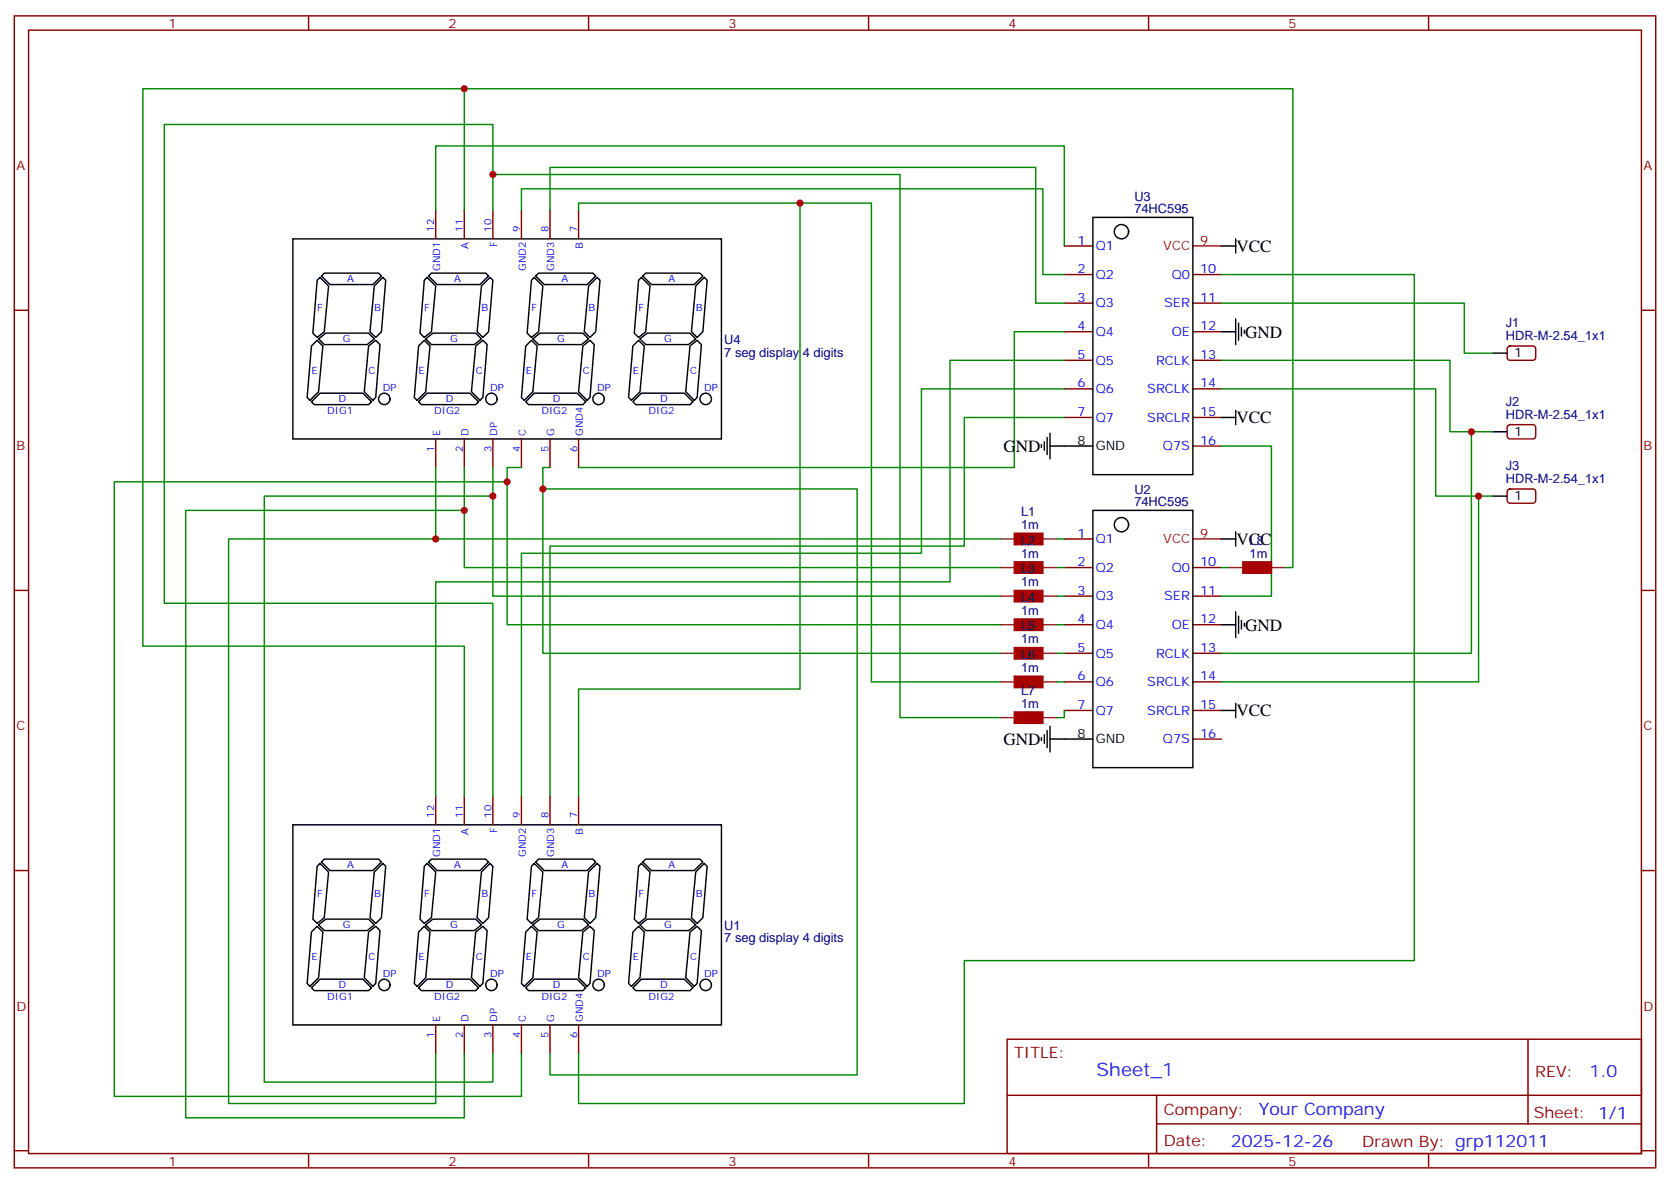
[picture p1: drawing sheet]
<svg xmlns="http://www.w3.org/2000/svg" width="412mm" height="292mm" viewBox="0 0 412 292" stroke-linecap="round" stroke-linejoin="round" font-family="sans-serif">
<g fill="none" stroke="#870000" stroke-width=".35">
<path d="M3.5 3.9h405.4v284.4h-405.4zM7.1 7.4h398.2v277.3h-398.2zM76.2 3.9v3.5M145.3 3.9v3.5M214.5 3.9v3.5M283.6 3.9v3.5M352.8 3.9v3.5M107.6 51.9v7M114.7 51.9v7M121.7 51.9v7M128.8 51.9v7M135.8 51.9v7"/>
<path d="M142.9 51.9v7M3.5 76.6h3.6M262.8 60.7h7.1M262.8 67.8h7.1M262.8 74.8h7.1M294.6 67.8h7M294.6 74.8h7M405.3 76.6h3.6M262.8 81.9h7.1M262.8 88.9h7.1M262.8 96h7.1M294.6 81.9h7"/>
<path d="M294.6 88.9h7M294.6 96h7M372.4 85.6l.5-.2h5.6a.71 .71 0 0 1 .7 .7v2.1a.76 .76 0 0 1-.7 .7h-5.6a.76 .76 0 0 1-.7-.7v-2.1zM107.6 108.3v7.1M114.7 108.3v7.1M121.7 108.3v7.1M128.8 108.3v7.1M135.8 108.3v7.1M142.9 108.3v7.1M262.8 103h7.1M294.6 103h7M294.6 110.1h7"/>
<path d="M372.4 105l.5-.2h5.6a.71 .71 0 0 1 .7 .7v2.1a.76 .76 0 0 1-.7 .7h-5.6a.76 .76 0 0 1-.7-.7v-2.1zM262.8 133h7.1M372.4 120.9l.5-.2h5.6a.71 .71 0 0 1 .7 .7v2.1a.76 .76 0 0 1-.7 .7h-5.6a.76 .76 0 0 1-.7-.7v-2.1zM3.5 145.7h3.6M262.8 140.1h7.1M262.8 147.1h7.1M262.8 154.2h7.1M294.6 140.1h7M294.6 147.1h7M294.6 154.2h7M405.3 145.7h3.6M262.8 161.3h7.1"/>
<path d="M262.8 168.3h7.1M262.8 175.4h7.1M294.6 161.3h7M294.6 168.3h7M294.6 175.4h7M107.6 196.5v7.1M114.7 196.5v7.1M121.7 196.5v7.1M128.8 196.5v7.1M135.8 196.5v7.1M142.9 196.5v7.1M294.6 182.4h7"/>
<path d="M3.5 214.9h3.6M405.3 214.9h3.6M107.6 253v7M114.7 253v7M121.7 253v7M128.8 253v7M135.8 253v7M142.9 253v7M248.7 256.5h156.6v28.2h-156.6zM377.3 256.5v20.9M248.7 270.4h156.5M285.6 277.4h119.6"/>
<path d="M285.6 270.4v14.1M3.5 284h3.6M76.2 284.7v3.6M145.3 284.7v3.6M214.5 284.7v3.6M283.6 284.7v3.6M352.8 284.7v3.6M405.3 284h3.6"/>
</g>
<g fill="none" stroke="#000" stroke-width=".35">
<path d="M72.3 58.9h105.9v49.4h-105.9zM269.9 53.7h24.7v63.5h-24.7zM305.2 58.9v3.6M79 68.5l2.1 2.1-1 11.3-1.8 1.4-1-1.1 1-13zM79.4 68.1l.7-.7h13.4l.7 .7-2.1 2.1h-10.6zM94.5 68.5l.7 .7-1 12.7-1.4 1.4-1.4-1.4 1-11.3zM105.5 68.5l2.1 2.1-1.1 11.3-1.7 1.4-1.1-1.1 1.1-13zM105.8 68.1l.7-.7h13.4l.7 .7-2.1 2.1h-10.6zM118.9 70.6l2.1-2.1 .7 .7-1.1 12.7-1.4 1.4-1.4-1.4zM131.9 68.5l2.2 2.1-1.1 11.3-1.8 1.4-1-1.1 1-13zM132.3 68.1l.7-.7h13.4l.7 .7-2.1 2.1h-10.6zM145.3 70.6l2.2-2.1 .7 .7-1.1 12.7-1.4 1.4-1.4-1.4z"/>
<path d="M158.4 68.5l2.1 2.1-1 11.3-1.8 1.4-1.1-1.1 1.1-13zM158.7 68.1l.8-.7h13.4l.7 .7-2.2 2.1h-10.5zM171.8 70.6l2.1-2.1 .7 .7-1 12.7-1.4 1.4-1.5-1.4zM301.6 60.7h3.6M305.2 78.7v6.4M305.9 79.8v4.2M78.3 84l1.4 1.4-1 11.3-2.1 2.1-.8-.7 1.1-12.7zM78.7 83.6l1.7-1.4h10.6l1.4 1.4-1.7 1.5h-10.6zM79 97h10.6l2.1 2.2-.7 .7h-13.4l-.7-.7zM91 85.4l1.8-1.4 1 1.1-1 13-.7 .7-2.1-2.1zM103.4 99.2l2.1-2.2h10.6l2.1 2.2-.7 .7h-13.4zM103.4 85.4l1.4-1.4 1.4 1.4-1.1 11.3-2.1 2.1-.7-.7z"/>
<path d="M105.1 83.6l1.8-1.4h10.6l1.4 1.4-1.8 1.5h-10.6zM117.5 85.4l1.7-1.4 1.1 1.1-1.1 13-.7 .7-2.1-2.1zM131.2 84l1.4 1.4-1 11.3-2.1 2.1-.7-.7 1-12.7zM131.6 83.6l1.7-1.4h10.6l1.4 1.4-1.7 1.5h-10.6zM131.9 97h10.6l2.1 2.2-.7 .7h-13.4l-.7-.7zM143.9 85.4l1.8-1.4 1.1 1.1-1.1 13-.7 .7-2.1-2.1zM156.3 99.2l2.1-2.2h10.6l2.1 2.2-.7 .7h-13.4zM156.3 85.4l1.4-1.4 1.4 1.4-1.1 11.3-2.1 2.1-.7-.7zM158 83.6l1.8-1.4h10.6l1.4 1.4-1.8 1.5h-10.5zM170.4 85.4l1.8-1.4 1 1.1-1 13-.8 .7-2.1-2.1zM301.6 81.9h3.6M306.6 80.8v2.1"/>
<path d="M307.3 81.5v.7M368.7 87.2h3.5M257.2 109.7v.8M257.9 109v2.2M258.6 108v4.2M259.3 110.1h10.6M259.3 106.9v6.4M301.6 103h3.6M305.2 101.3v3.5M368.7 106.6h3.5M269.9 126h24.7v63.5h-24.7zM301.6 133h3.6"/>
<path d="M305.2 131.3v3.5M368.7 122.4h3.5M301.6 154.2h3.6M305.2 151v6.4M305.9 152.1v4.2M306.6 153.1v2.2M307.3 153.8v.8M259.3 179.2v6.4M301.6 175.4h3.6M305.2 173.6v3.5M257.2 182.1v.7M257.9 181.4v2.1"/>
<path d="M258.6 180.3v4.2M259.3 182.4h10.6M72.3 203.6h105.9v49.4h-105.9zM79 213.1l2.1 2.1-1 11.3-1.8 1.4-1-1 1-13.1zM79.4 212.8l.7-.7h13.4l.7 .7-2.1 2.1h-10.6zM94.5 213.1l.7 .7-1 12.7-1.4 1.4-1.4-1.4 1-11.3zM105.5 213.1l2.1 2.1-1.1 11.3-1.7 1.4-1.1-1 1.1-13.1zM105.8 212.8l.7-.7h13.4l.7 .7-2.1 2.1h-10.6zM121 213.1l.7 .7-1.1 12.7-1.4 1.4-1.4-1.4 1.1-11.3zM131.9 213.1l2.2 2.1-1.1 11.3-1.8 1.4-1-1 1-13.1zM132.3 212.8l.7-.7h13.4l.7 .7-2.1 2.1h-10.6zM147.5 213.1l.7 .7-1.1 12.7-1.4 1.4-1.4-1.4 1-11.3z"/>
<path d="M158.4 213.1l2.1 2.1-1 11.3-1.8 1.4-1.1-1 1.1-13.1zM158.7 212.8l.8-.7h13.4l.7 .7-2.2 2.1h-10.5zM173.9 213.1l.7 .7-1 12.7-1.4 1.4-1.5-1.4 1.1-11.3zM76.9 230l1.4-1.4 1.4 1.4-1 11.3-2.1 2.2-.8-.8zM78.7 228.3l1.7-1.4h10.6l1.4 1.4-1.7 1.4h-10.6zM91 230l1.8-1.4 1 1.1-1 13-.7 .8-2.1-2.2zM103.4 230l1.4-1.4 1.4 1.4-1.1 11.3-2.1 2.2-.7-.8zM105.1 228.3l1.8-1.4h10.6l1.4 1.4-1.8 1.4h-10.6zM117.5 230l1.7-1.4 1.1 1.1-1.1 13-.7 .8-2.1-2.2zM129.8 230l1.4-1.4 1.4 1.4-1 11.3-2.1 2.2-.7-.8zM131.6 228.3l1.7-1.4h10.6l1.4 1.4-1.7 1.4h-10.6zM143.9 230l1.8-1.4 1.1 1.1-1.1 13-.7 .8-2.1-2.2z"/>
<path d="M156.3 230l1.4-1.4 1.4 1.4-1.1 11.3-2.1 2.2-.7-.8zM158 228.3l1.8-1.4h10.6l1.4 1.4-1.8 1.4h-10.5zM170.4 230l1.8-1.4 1 1.1-1 13-.8 .8-2.1-2.2zM76.9 243.8l2.1-2.1h10.6l2.1 2.1-.7 .7h-13.4zM103.4 243.8l2.1-2.1h10.6l2.1 2.1-.7 .7h-13.4zM129.8 243.8l2.1-2.1h10.6l2.1 2.1-.7 .7h-13.4zM156.3 243.8l2.1-2.1h10.6l2.1 2.1-.7 .7h-13.4z"/>
<circle cx="276.9" cy="57.2" r="1.76"/>
<circle cx="94.9" cy="98.5" r="1.41"/>
<circle cx="121.4" cy="98.5" r="1.41"/>
<circle cx="147.8" cy="98.5" r="1.41"/>
<circle cx="174.3" cy="98.5" r="1.41"/>
<circle cx="276.9" cy="129.5" r="1.76"/>
<circle cx="94.9" cy="243.1" r="1.41"/>
<circle cx="121.4" cy="243.1" r="1.41"/>
<circle cx="147.8" cy="243.1" r="1.41"/>
<circle cx="174.3" cy="243.1" r="1.41"/>
</g>
<path d="M294.6 60.7h7M294.6 133h7" fill="none" stroke="#f00" stroke-width=".35"/>
<g fill="none" stroke="#008700" stroke-width=".35">
<path d="M114.7 21.9h-79.4v137.6h79.4v37M107.6 51.9v-15.9h155.2v24.7M114.7 51.9v-30h204.6v118.2h-1.8M121.7 43.1v-12.4h-81.1v118.2h81.1v47.6M121.7 51.9v-8.8h100.5v134h24.7M128.8 51.9v-5.3h128.7v21.2h5.3M135.8 51.9v-10.6h120v33.5h7M142.9 51.9v-1.8h72.3v118.2h31.7M197.6 50.1v120h-54.7v26.4M301.6 67.8h47.6v169.3h-111.1v35.3h-95.2v-12.4M301.6 74.8h60v12.4h7.1M262.8 81.9h-12.3v33.5h-107.6"/>
<path d="M262.8 88.9h-28.2v54.7h-127v52.9M262.8 96h-35.3v40.6h-98.7v59.9M301.6 88.9h56.5v17.7h10.6M301.6 96h52.9v26.4h14.2M107.6 115.4v17.6h139.3M114.7 115.4v24.7h132.2M121.7 115.4v31.7h125.2M125.2 118.9h-97v151.7h100.6v-10.6M128.8 115.4h-3.6v38.8h121.7M135.8 115.4h-1.7v45.9h112.8M262.8 103h-24.7v31.8h-102.3v61.7M301.6 110.1h12.4v37h-12.4"/>
<path d="M363.4 106.6v54.7h-61.8M107.6 133h-51.2v139.4h51.2v-12.4M114.7 126h-68.8v149.9h68.8v-15.9M121.7 122.4h-56.4v144.7h56.4v-7.1M134.1 120.7h77.6v144.6h-75.9v-5.3M261.1 133h1.7M365.1 122.4v45.9h-63.5M261.1 140.1h1.7M261.1 147.1h1.7M261.1 154.2h1.7M301.6 140.1h1.8M261.1 161.3h1.7"/>
<path d="M261.1 168.3h1.7M262.8 175.4v1.7h-1.7"/>
</g>
<g fill="none" stroke="#8c2424" stroke-width=".35">
<path d="M246.9 133h3.6M257.5 133h3.6M246.9 140.1h3.6M246.9 147.1h3.6M246.9 154.2h3.6M257.5 140.1h3.6M257.5 147.1h3.6M257.5 154.2h3.6M303.4 140.1h3.5M314 140.1h3.5M246.9 161.3h3.6M246.9 168.3h3.6"/>
<path d="M246.9 177.1h3.6M257.5 161.3h3.6M257.5 168.3h3.6M257.5 177.1h3.6"/>
</g>
<g fill="#a10000" stroke="#a10000" stroke-width=".35">
<path d="M250.5 131.6h7v2.8h-7z"/>
<path d="M250.5 138.7h7v2.8h-7z"/>
<path d="M250.5 145.7h7v2.9h-7z"/>
<path d="M250.5 152.8h7v2.8h-7z"/>
<path d="M250.5 159.8h7v2.9h-7z"/>
<path d="M250.5 166.9h7v2.8h-7z"/>
<path d="M250.5 175.7h7v2.8h-7z"/>
<path d="M306.9 138.7h7.1v2.8h-7.1z"/>
</g>
<g fill="#c00">
<circle cx="107.6" cy="133" r=".88"/>
<circle cx="114.7" cy="126" r=".88"/>
<circle cx="121.7" cy="122.4" r=".88"/>
<circle cx="125.2" cy="118.9" r=".88"/>
<circle cx="134.1" cy="120.7" r=".88"/>
<circle cx="197.6" cy="50.1" r=".88"/>
<circle cx="121.7" cy="43.1" r=".88"/>
<circle cx="114.7" cy="21.9" r=".88"/>
<circle cx="363.4" cy="106.6" r=".88"/>
<circle cx="365.1" cy="122.4" r=".88"/>
</g>
<text font-size="4.6" fill="#00f" x="270.8" y="265.5">Sheet_1</text>
<g font-size="4.2">
<text x="305.3" y="62.2">VCC</text>
<text x="307.4" y="83.4">GND</text>
<text x="305.3" y="104.5">VCC</text>
<text x="247.8" y="111.6">GND</text>
<text x="305.3" y="134.5">VCC</text>
<text x="307.4" y="155.7">GND</text>
<text x="305.3" y="176.8">VCC</text>
<text x="247.8" y="183.9">GND</text>
</g>
<g font-size="4.2" fill="#00f">
<text x="392.5" y="265.8">1.0</text>
<text x="310.9" y="275.3">Your Company</text>
<text x="304" y="283.1">2025-12-26</text>
</g>
<g font-size="3.9" fill="#800">
<text x="250.5" y="261.1">TITLE:</text>
<text x="379.1" y="265.8">REV:</text>
<text x="287.4" y="275.3">Company:</text>
<text x="378.7" y="275.9">Sheet: 1/1</text>
<text x="287.4" y="283">Date:</text>
<text x="336.4" y="283.1">Drawn By: grp112011</text>
</g>
<g font-size="3.2" fill="#800">
<text x="41.6" y="6.9">1</text>
<text x="110.8" y="6.9">2</text>
<text x="179.9" y="6.9">3</text>
<text x="249.1" y="6.9">4</text>
<text x="318.2" y="6.9">5</text>
<text x="4.1" y="42">A</text>
<text x="405.9" y="42">A</text>
<text x="4.1" y="111.2">B</text>
<text x="405.9" y="111.2">B</text>
<text x="4.1" y="180.3">C</text>
<text x="405.9" y="180.3">C</text>
<text x="4.1" y="249.4">D</text>
<text x="405.9" y="249.4">D</text>
<text x="41.6" y="287.7">1</text>
<text x="110.8" y="287.7">2</text>
<text x="179.9" y="287.7">3</text>
<text x="249.1" y="287.7">4</text>
<text x="318.2" y="287.7">5</text>
</g>
<g font-size="3.2" fill="#000080">
<text x="280.1" y="52.6">74HC595</text>
<text x="280.1" y="49.5">U3</text>
<text x="371.9" y="83.9">HDR-M-2.54_1x1</text>
<text x="371.9" y="80.8">J1</text>
<text x="178.9" y="88">7 seg display 4 digits</text>
<text x="178.9" y="84.8">U4</text>
<text x="371.9" y="100.2">J2</text>
<text x="371.9" y="103.3">HDR-M-2.54_1x1</text>
<text x="371.9" y="119.2">HDR-M-2.54_1x1</text>
<text x="371.9" y="116">J3</text>
<text x="280.1" y="124.9">74HC595</text>
<text x="280.1" y="121.8">U2</text>
<text x="252.1" y="130.6">1m</text>
<text x="252.1" y="127.3">L1</text>
<text x="252.1" y="137.6">1m</text>
<text x="252.1" y="134.4">L2</text>
<text x="308.6" y="137.6">1m</text>
<text x="308.6" y="134.4">L8</text>
<text x="252.1" y="141.5">L3</text>
<text x="252.1" y="144.7">1m</text>
<text x="252.1" y="148.5">L4</text>
<text x="252.1" y="151.7">1m</text>
<text x="252.1" y="155.6">L5</text>
<text x="252.1" y="158.8">1m</text>
<text x="252.1" y="165.8">1m</text>
<text x="252.1" y="162.6">L6</text>
<text x="252.1" y="171.4">L7</text>
<text x="252.1" y="174.7">1m</text>
<text x="178.9" y="232.6">7 seg display 4 digits</text>
<text x="178.9" y="229.4">U1</text>
</g>
<g font-size="3.2" fill="#00f">
<text x="266.1" y="60.4">1</text>
<text x="270.6" y="61.8">Q1</text>
<text x="266.1" y="67.4">2</text>
<text x="270.6" y="68.8">Q2</text>
<text x="289.3" y="68.8">Q0</text>
<text x="296.3" y="67.4">10</text>
<text x="266.1" y="74.5">3</text>
<text x="270.6" y="75.9">Q3</text>
<text x="287.5" y="75.9">SER</text>
<text x="296.3" y="74.5">11</text>
<text x="266.1" y="81.5">4</text>
<text x="270.6" y="82.9">Q4</text>
<text x="289.4" y="82.9">OE</text>
<text x="296.3" y="81.5">12</text>
<text x="266.1" y="88.6">5</text>
<text x="270.6" y="90">Q5</text>
<text x="285.5" y="90">RCLK</text>
<text x="296.3" y="88.6">13</text>
<text x="266.1" y="95.6">6</text>
<text x="296.3" y="95.6">14</text>
<text x="270.6" y="97">Q6</text>
<text x="283.3" y="97">SRCLK</text>
<text x="266.1" y="102.7">7</text>
<text x="270.6" y="104.1">Q7</text>
<text x="283.3" y="104.1">SRCLR</text>
<text x="296.3" y="102.7">15</text>
<text x="287.2" y="111.2">Q7S</text>
<text x="296.3" y="109.7">16</text>
<text x="266.1" y="132.7">1</text>
<text x="270.6" y="134.1">Q1</text>
<text x="266.1" y="139.7">2</text>
<text x="270.6" y="141.1">Q2</text>
<text x="289.3" y="141.1">Q0</text>
<text x="296.3" y="139.7">10</text>
<text x="266.1" y="146.8">3</text>
<text x="270.6" y="148.2">Q3</text>
<text x="287.5" y="148.2">SER</text>
<text x="296.3" y="146.8">11</text>
<text x="266.1" y="153.8">4</text>
<text x="270.6" y="155.3">Q4</text>
<text x="289.4" y="155.3">OE</text>
<text x="296.3" y="153.8">12</text>
<text x="266.1" y="160.9">5</text>
<text x="296.3" y="160.9">13</text>
<text x="266.1" y="168">6</text>
<text x="270.6" y="162.3">Q5</text>
<text x="285.5" y="162.3">RCLK</text>
<text x="296.3" y="168">14</text>
<text x="270.6" y="169.4">Q6</text>
<text x="283.3" y="169.4">SRCLK</text>
<text x="266.1" y="175">7</text>
<text x="270.6" y="176.4">Q7</text>
<text x="283.3" y="176.4">SRCLR</text>
<text x="296.3" y="175">15</text>
<text x="287.2" y="183.5">Q7S</text>
<text x="296.3" y="182.1">16</text>
</g>
<g font-size="3.2" fill="#f00">
<text x="287.3" y="61.8">VCC</text>
<text x="296.3" y="60.4">9</text>
<text x="287.3" y="134.1">VCC</text>
<text x="296.3" y="132.7">9</text>
</g>
<g font-size="3.2">
<text x="373.9" y="88.2">1</text>
<text x="373.9" y="107.6">1</text>
<text x="266.1" y="109.7">8</text>
<text x="270.6" y="111.2">GND</text>
<text x="373.9" y="123.5">1</text>
<text x="266.1" y="182.1">8</text>
<text x="270.6" y="183.5">GND</text>
</g>
<g font-size="2.5" fill="#00f">
<text x="107.2" y="57.2" transform="rotate(-90 107.2 57.2)">12</text>
<text x="114.3" y="57.2" transform="rotate(-90 114.3 57.2)">11</text>
<text x="121.4" y="57.2" transform="rotate(-90 121.4 57.2)">10</text>
<text x="128.4" y="57.2" transform="rotate(-90 128.4 57.2)">9</text>
<text x="135.5" y="57.2" transform="rotate(-90 135.5 57.2)">8</text>
<text x="142.5" y="57.2" transform="rotate(-90 142.5 57.2)">7</text>
<text x="115.7" y="61.3" transform="rotate(-90 115.7 61.3)">A</text>
<text x="122.8" y="61.1" transform="rotate(-90 122.8 61.1)">F</text>
<text x="143.9" y="61.3" transform="rotate(-90 143.9 61.3)">B</text>
<text x="85.7" y="69.7">A</text>
<text x="108.7" y="66.9" transform="rotate(-90 108.7 66.9)">GND1</text>
<text x="112.2" y="69.7">A</text>
<text x="129.8" y="66.9" transform="rotate(-90 129.8 66.9)">GND2</text>
<text x="136.9" y="66.9" transform="rotate(-90 136.9 66.9)">GND3</text>
<text x="138.6" y="69.7">A</text>
<text x="165.1" y="69.7">A</text>
<text x="78.3" y="76.7">F</text>
<text x="92.4" y="76.7">B</text>
<text x="104.8" y="76.7">F</text>
<text x="118.9" y="76.7">B</text>
<text x="131.2" y="76.7">F</text>
<text x="145.3" y="76.7">B</text>
<text x="157.7" y="76.7">F</text>
<text x="171.8" y="76.7">B</text>
<text x="84.7" y="84.5">G</text>
<text x="111.1" y="84.5">G</text>
<text x="137.6" y="84.5">G</text>
<text x="164" y="84.5">G</text>
<text x="76.9" y="92.2">E</text>
<text x="91" y="92.3">C</text>
<text x="103.4" y="92.2">E</text>
<text x="117.5" y="92.3">C</text>
<text x="129.8" y="92.2">E</text>
<text x="143.9" y="92.2">C</text>
<text x="156.3" y="92.3">E</text>
<text x="170.4" y="92.3">C</text>
<text x="83.6" y="99.3">D</text>
<text x="94.5" y="96.5">DP</text>
<text x="110.1" y="99.3">D</text>
<text x="121" y="96.5">DP</text>
<text x="136.5" y="99.3">D</text>
<text x="147.5" y="96.5">DP</text>
<text x="163" y="99.3">D</text>
<text x="173.9" y="96.5">DP</text>
<text x="80.8" y="102.1">DIG1</text>
<text x="107.2" y="102.1">DIG2</text>
<text x="108.7" y="107.6" transform="rotate(-90 108.7 107.6)">E</text>
<text x="115.7" y="107.6" transform="rotate(-90 115.7 107.6)">D</text>
<text x="122.8" y="107.6" transform="rotate(-90 122.8 107.6)">DP</text>
<text x="129.8" y="107.6" transform="rotate(-90 129.8 107.6)">C</text>
<text x="133.7" y="102.1">DIG2</text>
<text x="136.9" y="107.6" transform="rotate(-90 136.9 107.6)">G</text>
<text x="143.9" y="107.6" transform="rotate(-90 143.9 107.6)">GND4</text>
<text x="160.2" y="102.1">DIG2</text>
<text x="107.2" y="111.7" transform="rotate(-90 107.2 111.7)">1</text>
<text x="114.3" y="111.7" transform="rotate(-90 114.3 111.7)">2</text>
<text x="121.4" y="111.7" transform="rotate(-90 121.4 111.7)">3</text>
<text x="128.4" y="111.7" transform="rotate(-90 128.4 111.7)">4</text>
<text x="135.5" y="111.7" transform="rotate(-90 135.5 111.7)">5</text>
<text x="142.5" y="111.7" transform="rotate(-90 142.5 111.7)">6</text>
<text x="107.2" y="201.8" transform="rotate(-90 107.2 201.8)">12</text>
<text x="114.3" y="201.8" transform="rotate(-90 114.3 201.8)">11</text>
<text x="121.4" y="201.8" transform="rotate(-90 121.4 201.8)">10</text>
<text x="128.4" y="201.8" transform="rotate(-90 128.4 201.8)">9</text>
<text x="135.5" y="201.8" transform="rotate(-90 135.5 201.8)">8</text>
<text x="142.5" y="201.8" transform="rotate(-90 142.5 201.8)">7</text>
<text x="115.7" y="206" transform="rotate(-90 115.7 206)">A</text>
<text x="122.8" y="205.7" transform="rotate(-90 122.8 205.7)">F</text>
<text x="143.9" y="206" transform="rotate(-90 143.9 206)">B</text>
<text x="85.7" y="214.3">A</text>
<text x="108.7" y="211.5" transform="rotate(-90 108.7 211.5)">GND1</text>
<text x="112.2" y="214.3">A</text>
<text x="129.8" y="211.5" transform="rotate(-90 129.8 211.5)">GND2</text>
<text x="136.9" y="211.5" transform="rotate(-90 136.9 211.5)">GND3</text>
<text x="138.6" y="214.3">A</text>
<text x="165.1" y="214.3">A</text>
<text x="78.3" y="221.4">F</text>
<text x="92.4" y="221.4">B</text>
<text x="104.8" y="221.4">F</text>
<text x="118.9" y="221.4">B</text>
<text x="131.2" y="221.4">F</text>
<text x="145.3" y="221.4">B</text>
<text x="157.7" y="221.4">F</text>
<text x="171.8" y="221.4">B</text>
<text x="84.7" y="229.1">G</text>
<text x="111.1" y="229.1">G</text>
<text x="137.6" y="229.1">G</text>
<text x="164" y="229.1">G</text>
<text x="76.9" y="236.9">E</text>
<text x="91" y="236.9">C</text>
<text x="103.4" y="236.9">E</text>
<text x="117.5" y="236.9">C</text>
<text x="129.8" y="236.9">E</text>
<text x="143.9" y="236.9">C</text>
<text x="156.3" y="236.9">E</text>
<text x="170.4" y="236.9">C</text>
<text x="83.6" y="243.9">D</text>
<text x="94.5" y="241.1">DP</text>
<text x="110.1" y="243.9">D</text>
<text x="121" y="241.1">DP</text>
<text x="136.5" y="243.9">D</text>
<text x="147.5" y="241.1">DP</text>
<text x="163" y="243.9">D</text>
<text x="173.9" y="241.1">DP</text>
<text x="80.8" y="246.8">DIG1</text>
<text x="107.2" y="246.8">DIG2</text>
<text x="133.7" y="246.8">DIG2</text>
<text x="160.2" y="246.8">DIG2</text>
<text x="107.2" y="256.3" transform="rotate(-90 107.2 256.3)">1</text>
<text x="108.7" y="252.3" transform="rotate(-90 108.7 252.3)">E</text>
<text x="114.3" y="256.3" transform="rotate(-90 114.3 256.3)">2</text>
<text x="115.7" y="252.3" transform="rotate(-90 115.7 252.3)">D</text>
<text x="121.4" y="256.3" transform="rotate(-90 121.4 256.3)">3</text>
<text x="122.8" y="252.3" transform="rotate(-90 122.8 252.3)">DP</text>
<text x="128.4" y="256.3" transform="rotate(-90 128.4 256.3)">4</text>
<text x="129.8" y="252.3" transform="rotate(-90 129.8 252.3)">C</text>
<text x="135.5" y="256.3" transform="rotate(-90 135.5 256.3)">5</text>
<text x="136.9" y="252.3" transform="rotate(-90 136.9 252.3)">G</text>
<text x="142.5" y="256.3" transform="rotate(-90 142.5 256.3)">6</text>
<text x="143.9" y="252.3" transform="rotate(-90 143.9 252.3)">GND4</text>
</g>
</svg>
